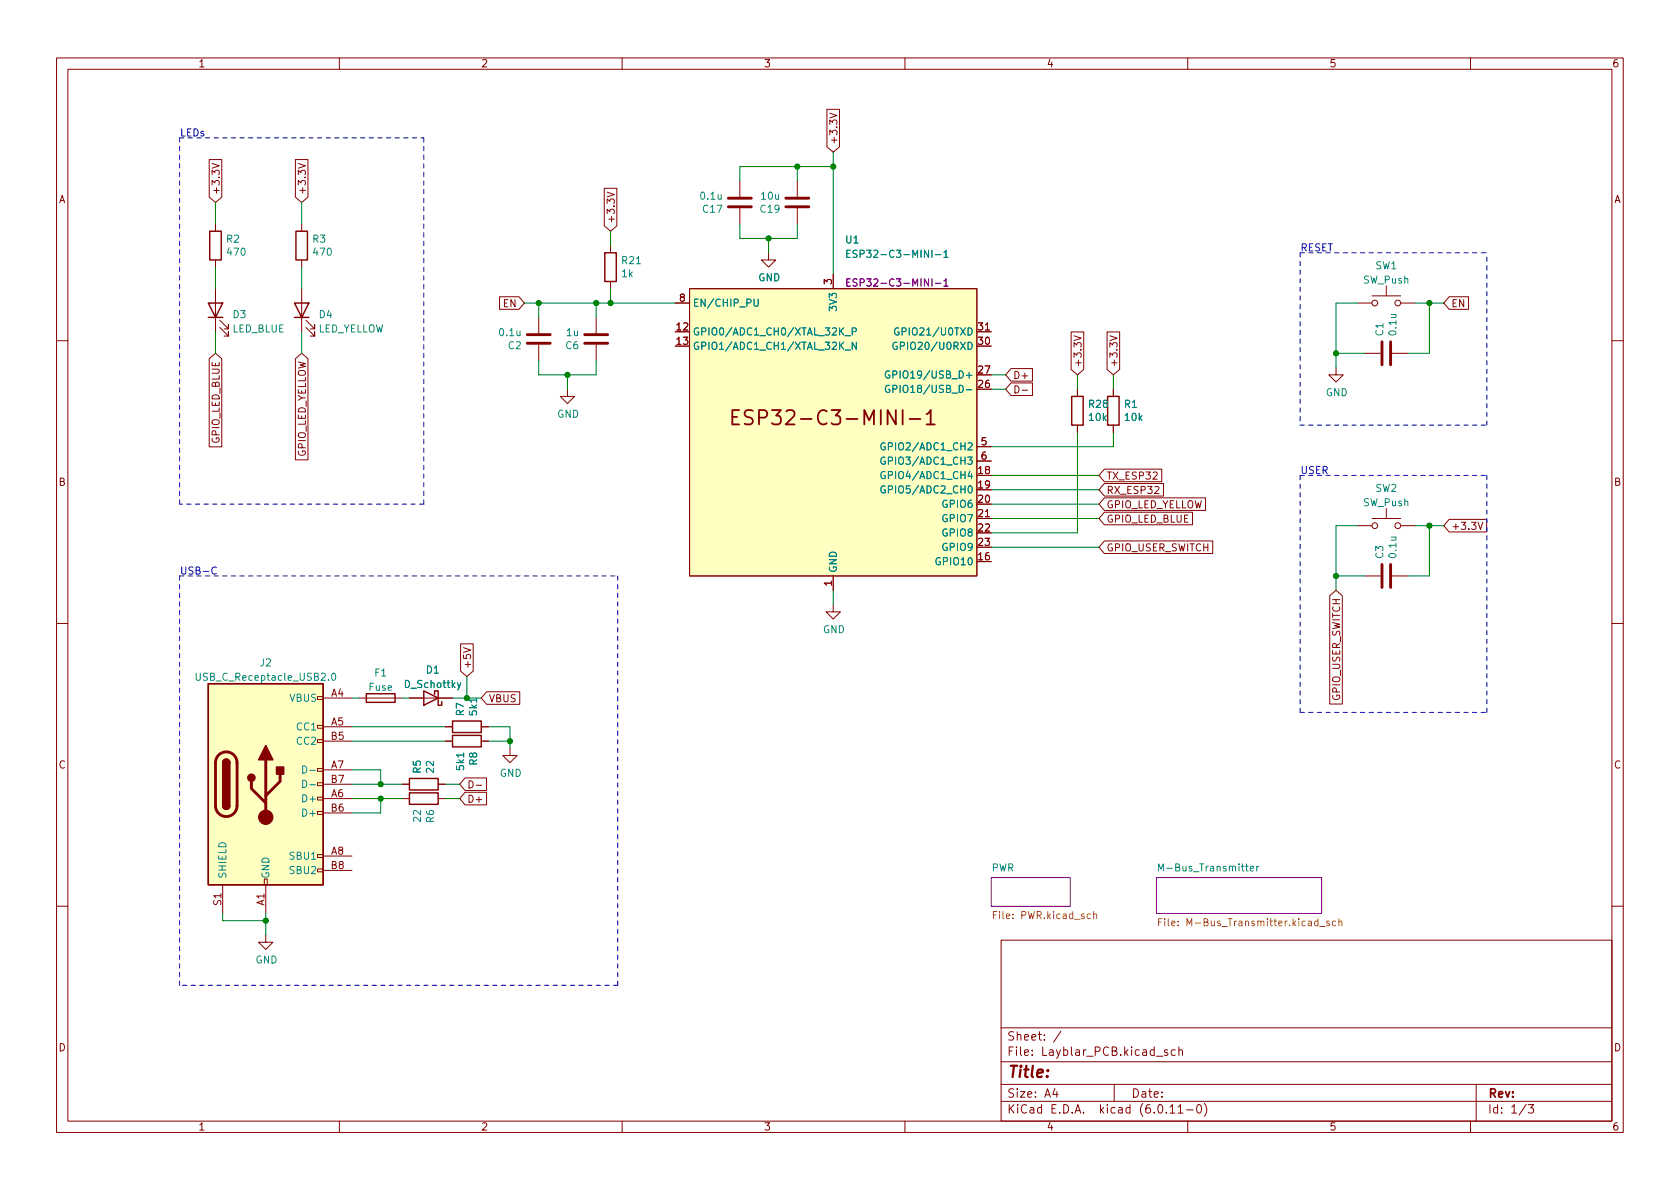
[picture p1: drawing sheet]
<svg xmlns="http://www.w3.org/2000/svg" width="297mm" height="210mm" viewBox="0 0 297 210" stroke-linecap="round" stroke-linejoin="round" font-family="sans-serif">
<g fill="none" stroke="#840000" stroke-width=".18">
<path d="M10 10.2h277v190.1h-277zM12 12.2h273v186.1h-273zM60 10.2v2M110 10.2v2M146.2 19.3h2.2v6.7l-1.1 .9-1.1-.9zM160 10.2v2M210 10.2v2M260 10.2v2M37 28.2h2.2v6.7l-1.1 .9-1.1-.9zM37.5 28.9l1.3 .4-1.3 .4M38.1 39.6v1.3M52.2 28.2h2.3v6.7l-1.2 .9-1.1-.9z"/>
<path d="M52.7 28.9l1.3 .4-1.3 .4M53.3 39.6v1.3M106.8 33.3h2.3v6.6l-1.2 1-1.1-1zM107.3 34l1.3 .4-1.3 .4M130.8 32v2.8M130.8 36.8v2.8M141 32v2.8M141 36.8v2.8M146.7 20l1.3 .4-1.3 .5M38.1 46v1.2M38.1 51v7.7M38.9 57.9l1.5 1.5v-.7v.7h-.8"/>
<path d="M38.9 56.6l1.5 1.6v-.8v.8h-.8M53.3 46v1.2M53.3 51v7.7M54.1 57.9l1.5 1.5v-.7v.7h-.7M54.1 56.6l1.5 1.6v-.8v.8h-.7M88.3 52.5h3.5l.9 1.1-.9 1.1h-3.5zM95.2 56.1v2.8M105.4 56.1v2.8M107.9 43.4v1.3M107.9 49.8v1.2M119.4 58.7h2.5M119.4 53.6h2.5"/>
<path d="M121.9 51h50.8v50.8h-50.8zM135.9 44.7v1.3h1.3l-1.3 1.2-1.3-1.2h1.3M147.3 48.5v2.5M172.7 58.7h2.6M174.2 58.4h.8M189.4 58.7h2.2v6.6l-1.1 1-1.1-1zM189.9 59.4l1.3 .4-1.3 .4M195.7 58.7h2.3v6.6l-1.2 1-1.1-1zM196.2 59.4l1.3 .4-1.3 .4M240 53.6h2.6M242.6 52.3h5M245.1 50.5v1.8"/>
<path d="M247.6 53.6h2.6M256.2 52.5h3.5v2.2h-3.5l-.9-1.1zM10 60.2h2M37 63.4l1.1-.9 1.1 .9v15.6h-2.2zM52.2 63.4l1.1-.9 1.2 .9v17.9h-2.3zM95.2 61v2.7M100.3 68.8v1.3h1.3l-1.3 1.3-1.2-1.3h1.2M105.4 61v2.7M119.4 61.2h2.5M172.7 61.2h2.6M172.7 68.8h2.6M172.7 66.3h2.6"/>
<path d="M172.7 79h2.6M178.8 65.2h3.7v2.2h-3.7l-1-1.1zM178.8 67.7h3.7v2.2h-3.7l-1-1.1zM179.4 68.2a.64 .64 0 0 1 .8 .7 .64 .64 0 0 1-.8 .6zM180.7 69h1M190.5 68.8v1.3M190.5 75.2v1.2M196.8 68.8v1.3M196.8 75.2v1.2M236.2 65v1.3h1.3l-1.3 1.3-1.3-1.3h1.3M241.3 62.5h2.8M246.1 62.5h2.8"/>
<path d="M285 60.2h2M172.7 99.3h2.6M172.7 84.1h2.6M172.7 86.6h2.6M172.7 89.1h2.6M172.7 91.7h2.6M172.7 94.2h2.6M172.7 96.8h2.6M172.7 81.5h2.6M174.2 91.4h.8M195.3 95.7h19.1v2.2h-19.1l-1-1.1zM195.3 90.6h15.6v2.2h-15.6l-1-1.1z"/>
<path d="M195.3 85.5h10.4v2.2h-10.4l-1-1.1zM195.3 88h17.8v2.3h-17.8l-1-1.2zM195.3 83h10.1v2.2h-10.1l-1-1.1zM240 93h2.6M242.6 91.7h5M245.1 89.9v1.8M247.6 93h2.6M256.2 91.8h6.7v2.3h-6.7l-.9-1.1zM261.3 92.4l.5 1.2 .4-1.2M10 110.2h2M81.4 113.9h2.3v4.8l-1.2 .9-1.1-.9zM81.9 114.5l1.3 .5-1.3 .4"/>
<path d="M147.3 106.9v1.3h1.3l-1.3 1.3-1.3-1.3h1.3M147.3 101.8v2.6M235.1 105.3l1.1-.9 1.1 .9v19.2h-2.2zM241.3 101.8h2.8M246.1 101.8h2.8M285 110.2h2M56.1 138.4h1v.5h-1zM56.1 135.9h1v.5h-1zM56.1 130.8h1v.5h-1zM56.1 128.3h1v.5h-1zM56.1 123.2h1v.5h-1zM57.1 123.4h5.1"/>
<path d="M57.1 138.7h5.1M57.1 131.1h5.1M57.1 128.5h5.1M57.1 136.1h5.1M63.5 123.4h7.6M71.1 138.7h1.3M72.4 123.4h7.6M77.5 138.7h1.2M78.7 131.1h1.3M78.7 128.5h1.3M82.2 137.6h3.8v2.2h-3.8l-.9-1.1zM82.9 138.1a.64 .64 0 0 1 .8 .6 .64 .64 0 0 1-.8 .6z"/>
<path d="M84.2 138.9h1M85.1 131.1h1.3M85.1 128.5h1.3M86 122.3h5.9v2.2h-5.9l-.9-1.1zM90.2 132.3v1.3h1.2l-1.2 1.3-1.3-1.3h1.3M39.4 156.5v5M46.7 155.4h.5v1.1h-.5zM47 156.5v5M56.1 153.7h1v.5h-1zM56.1 151.1h1v.5h-1zM56.1 143.5h1v.5h-1zM56.1 141h1v.5h-1z"/>
<path d="M57.1 141.2h5.1M57.1 151.4h5.1M57.1 143.8h5.1M57.1 153.9h5.1M71.1 141.2h1.3M77.5 141.2h1.2M82.2 140.1h3.8v2.2h-3.8l-.9-1.1zM10 160.2h2M47 165.3v1.3h1.3l-1.3 1.3-1.3-1.3h1.3M177 166.3h108v32h-108zM285 160.2h2M60 198.3v2"/>
<path d="M110 198.3v2M160 198.3v2M177 194.8h108M177 191.8h108M177 187.8h108M177 181.8h108M182.5 186.5v.1M182.5 185.7v.1M184.6 183.8v.1M184.6 183v.1M187.6 182.4l-1.3 1.9M197 191.8v3"/>
<path d="M207.8 185.7l-.4-.1-.3 .3v.4l.1 .3h.6M208.4 185.8l.2-.2 .4 .1 .1 .9M208.4 185.1v1.5M210 198.3v2M211.8 195.4l.1-.1a.81 .81 0 0 1 .6 .7 .81 .81 0 0 1-.3 .8h-.1a.81 .81 0 0 1-.6-.6 .81 .81 0 0 1 .3-.8zM212.9 195.1a1.72 1.72 0 0 1 0 2.3M260 198.3v2M261 191.8v6.5M270.2 195.3h1l-.6 .6 .5 .1v.7l-.2 .1h-.5l-.2-.1"/>
<circle cx="243.1" cy="53.6" r=".51"/>
<circle cx="247.1" cy="53.6" r=".51"/>
<circle cx="243.1" cy="93" r=".51"/>
<circle cx="247.1" cy="93" r=".51"/>
</g>
<g fill="#fff" stroke="#fff" stroke-width=".18">
<path d="M175.3 155.2h13.9v5.1h-13.9z"/>
<path d="M204.5 155.2h29.2v6.3h-29.2z"/>
</g>
<path d="M164.2 49.3v1.3l-.8-1.3v1.3M164.8 49.3v1.3M165.4 50.1h1M166.9 49.7l.4-.4v1.3M166.9 50.6h.7M175.3 155.2h13.9v5.1h-13.9zM204.5 155.2h29.2v6.3h-29.2z" fill="none" stroke="#840084" stroke-width=".18"/>
<path d="M179.1 162.3v.1M179.1 161.7v.1M193.4 161.7l.1-.1 .3 .1 .1 .7M208.3 163.6v.1M208.3 162.9v.2M233.3 163.8h1M235 162.9h-.3l-.2 .2 .1 .1 .4 .2v.3h-.5M236.2 162.9h-.4l-.2 .2 .1 .6h.5M236.7 163l.2-.1h.3l.1 .8M236.7 162.4v1.3" fill="none" stroke="#848400" stroke-width=".18"/>
<g fill="none" stroke="#008484" stroke-width=".18">
<path d="M127 34.4v.8h.3l.2-.1M127.5 34.4v.8M91.4 58.5l.1 .8 .3 .1 .1-.2M91.9 58.5v.9M112.5 46.6h.8M133.3 52.9v1l.3 .3 .3-.1 .2-.2v-1M149.4 59.4h1M150.7 58.6h.6l.1-.2v-.3l-.7-.1v1.2M164.2 44.2v1.3l-.8-1.3v1.3M164.8 44.2v1.3M165.4 45h1M166.9 44.6l.4-.4v1.3"/>
<path d="M166.9 45.5h.7M171.2 58a.64 .64 0 0 1 .7 .6 .64 .64 0 0 1-.7 .6zM246 55.6h.8M246.7 55.6l.1 .2v.3l-.8 .1M149.4 61.9h1M151.4 60.5v1.3l-.7-1.3v1.3M169.6 68.1a.64 .64 0 0 1 .7 .7 .64 .64 0 0 1-.7 .6zM170.9 68.9h.9M170.9 66.4h.9M171.2 60.5a.64 .64 0 0 1 .7 .6 .64 .64 0 0 1-.7 .7zM171.2 78.4l.5-.1 .2 .4-.8 .9h.8M171.3 65.9v1"/>
<path d="M171.1 80.8h.8l-.4 .5 .3 .1v.6l-.1 .1-.6-.1M171.3 86l.2-.1a.68 .68 0 0 1 .4 .6 .68 .68 0 0 1-.4 .7 .84 .84 0 0 1-.2-1.2zM171.5 83.3l-.3 .9h.8M171.8 83.8v.8M246 95h.8M246.7 95l.1 .2v.3h-.8M58.8 119.2l.1-.2a.68 .68 0 0 1 .5 .7 .68 .68 0 0 1-.5 .6l-.1-.1-.2-.4zM53.5 135.4a.64 .64 0 0 1 .7 .7 .64 .64 0 0 1-.7 .6zM53.5 138a.64 .64 0 0 1 .7 .6 .64 .64 0 0 1-.7 .7zM54.8 136.2h1M54.8 138.8h1M58.1 120.2v.1"/>
<path d="M80.9 120.7l.3 .9M81.5 120.7l-.4 1.2-.2 .1M82 133.2v.7M84.3 123.5v.7M220.2 153.2h.5M220.4 152.8v1l.3 .2M221.1 153.6l.6-.1-.1-.3h-.4l-.1 .2v.6h.5M222.2 153.2v.8M222.6 153.2l-.4 .2"/>
</g>
<g fill="#ffffc2" stroke="#ffffc2" stroke-width=".18">
<path d="M121.9 51h50.8v50.8h-50.8z"/>
<path d="M36.8 120.9h20.3v35.6h-20.3z"/>
</g>
<path d="M158.4 72.5v2.6l-1.5-2.6v2.6M159.6 72.5v2.6M160.8 74.1h1.9M163.8 73.2l.8-.7v2.6M163.8 75.1h1.5" fill="none" stroke="#840000" stroke-width=".32"/>
<g fill="none" stroke="#840000" stroke-width=".25">
<path d="M36.8 53.6h2.6l-1.3 2.5zM36.8 56.1h2.6M37.1 40.9h2v5.1h-2zM52.1 53.6h2.5l-1.3 2.5zM52.1 56.1h2.5M52.3 40.9h2.1v5.1h-2.1zM106.9 44.7h2.1v5.1h-2.1zM189.5 70.1h2v5.1h-2zM195.8 70.1h2.1v5.1h-2.1zM36.8 120.9h20.3v35.6h-20.3zM39.4 134.9a.64 .64 0 0 1 .6-.7 .64 .64 0 0 1 .6 .7M64.8 122.7h5v1.5h-5z"/>
<path d="M72.4 137.7h5.1v2h-5.1zM74.9 122.2l2.6 1.2-2.6 1.3zM76.8 122.8v-.6h.7v2.5h.6v-.6M80 130h5.1v2.1h-5.1zM80 127.5h5.1v2h-5.1zM39.4 142.5a.64 .64 0 0 0 .6 .6 .64 .64 0 0 0 .6-.6M72.4 140.2h5.1v2h-5.1z"/>
</g>
<g fill="none" stroke="#840000" stroke-width=".51">
<path d="M128.8 35h4M128.8 36.6h4M138.9 35h4.1M138.9 36.6h4.1M93.2 59.2h4.1M103.4 59.2h4M93.2 60.7h4.1M103.4 60.7h4M244.3 60.4v4.1M245.9 60.4v4.1M244.3 99.8v4.1M245.9 99.8v4.1"/>
<path d="M38.7 133.5a1.91 1.91 0 0 1 2-.4 1.91 1.91 0 0 1 1.2 1.8v7.6a1.91 1.91 0 0 1-1.9 1.9 1.91 1.91 0 0 1-1.9-1.9v-7.8l.2-.6zM44.4 138.2v1.2l2.6 2.6M47 134.4v10.1M49.5 136.9v1.3l-2.5 2.5"/>
</g>
<g fill="#840000" stroke="#840000" stroke-width=".25">
<path d="M39.4 142.5h1.2a.64 .64 0 0 1-.6 .6 .64 .64 0 0 1-.6-.6z"/>
<path d="M39.4 134.9h1.2v7.6h-1.2z"/>
<path d="M39.6 134.4a.64 .64 0 0 1 .6-.1 .64 .64 0 0 1 .4 .6h-1.2z"/>
<path d="M47 131.8l1.3 2.6h-2.6z"/>
<path d="M48.9 135.6h1.3v1.3h-1.3z"/>
<circle cx="44.4" cy="137.5" r=".63"/>
</g>
<circle cx="47" cy="144.5" r="1.27" fill="#840000" stroke="#840000" stroke-width=".18"/>
<path d="M38.2 100.4a.6 .6 0 0 0-.8 .4 .6 .6 0 0 0 .6 .7l.2-.1" fill="none" stroke="#0000c2" stroke-width=".18"/>
<g fill="none" stroke="#0000c2" stroke-width=".18" stroke-dasharray=".8 .8">
<path d="M31.7 24.4v64.7M31.7 24.4h43.2M74.9 24.4v64.7M229.9 44.7h33M229.9 44.7v30.5M229.9 75.2h33M262.9 75.2v-30.5M74.9 89.1h-43.2M229.9 84.1h33M229.9 84.1v41.9M31.7 101.8v72.4M31.7 101.8h77.5"/>
<path d="M109.2 101.8v72.4M229.9 126h33M262.9 126v-41.9M109.2 174.2h-77.5"/>
</g>
<g fill="none" stroke="#008400" stroke-width=".18">
<path d="M38.1 35.8v3.8M53.3 35.8v3.8M130.8 39.6v2.6h10.2v-2.6M141 29.5v2.5M147.3 26.9v21.6M147.3 29.5h-16.5v2.5M38.1 47.2v3.8M38.1 58.7v3.8M53.3 47.2v3.8M53.3 58.7v3.8M92.7 53.6h26.7M95.2 53.6v2.5"/>
<path d="M105.4 53.6v2.5M107.9 40.9v2.5M107.9 51v2.6M135.9 42.2v2.5M240 53.6h-3.8v11.4M250.2 53.6h5.1M252.7 53.6v8.9h-3.8M95.2 63.7v2.6h10.2v-2.6M100.3 66.3v2.5M175.3 66.3h2.5M175.3 68.8h2.5M190.5 76.4v17.8h-15.2"/>
<path d="M190.5 66.3v2.5M196.8 76.4v2.6h-21.5M196.8 66.3v2.5M236.2 62.5h5.1M175.3 91.7h19M175.3 89.1h19M175.3 96.8h19M175.3 84.1h19M175.3 86.6h19M240 93h-3.8v11.4M250.2 93h5.1M252.7 93v8.8h-3.8"/>
<path d="M82.5 119.6v3.8M147.3 104.4v2.5M236.2 101.8h5.1M62.2 136.1h5.1v2.6M62.2 128.5h16.5M62.2 123.4h1.3M62.2 131.1h16.5M62.2 138.7h8.9M71.1 123.4h1.3M78.7 138.7h2.6M80 123.4h5.1M86.4 128.5h3.8v3.8"/>
<path d="M86.4 131.1h3.8M62.2 141.2h8.9M67.3 141.2v2.6h-5.1M78.7 141.2h2.6M39.4 161.5v1.3h7.6M47 161.5v3.8"/>
</g>
<g fill="#008400" stroke="#008400" stroke-width=".18">
<circle cx="67.3" cy="138.7" r=".46"/>
<circle cx="67.3" cy="141.2" r=".46"/>
<circle cx="47" cy="162.8" r=".46"/>
<circle cx="236.2" cy="62.5" r=".46"/>
<circle cx="252.7" cy="93" r=".46"/>
<circle cx="236.2" cy="101.8" r=".46"/>
<circle cx="252.7" cy="53.6" r=".46"/>
<circle cx="95.2" cy="53.6" r=".46"/>
<circle cx="90.2" cy="131.1" r=".46"/>
<circle cx="82.5" cy="123.4" r=".46"/>
<circle cx="100.3" cy="66.3" r=".46"/>
<circle cx="147.3" cy="29.5" r=".46"/>
<circle cx="141" cy="29.5" r=".46"/>
<circle cx="135.9" cy="42.2" r=".46"/>
<circle cx="107.9" cy="53.6" r=".46"/>
<circle cx="105.4" cy="53.6" r=".46"/>
</g>
<text font-size="3.5" fill="#840000" x="128.7" y="76">ESP32-C3-MINI-1</text>
<text font-size="2.8" fill="#840000" x="178" y="191.2">Title:</text>
<g font-size="2.1" fill="#840000">
<text x="178" y="184.5">Sheet:</text>
<text x="178" y="187.2">File:</text>
<text x="184.4" y="187.2">Layblar_PCB.kicad_sch</text>
<text x="178" y="197.4">KiCad</text>
<text x="178" y="194.6">Size:</text>
<text x="184.7" y="194.6">A4</text>
<text x="185.7" y="197.4">E.D.A.</text>
<text x="194.6" y="197.4">kicad</text>
<text x="200" y="194.6">Date:</text>
<text x="201.8" y="197.4">(6.0.11-0)</text>
<text x="263" y="194.6">Rev:</text>
<text x="263" y="197.4">Id:</text>
<text x="267.1" y="197.4">1/3</text>
</g>
<g font-size="1.8" fill="#840000">
<text x="35" y="12.3">1</text>
<text x="85" y="12.3">2</text>
<text x="135" y="12.3">3</text>
<text x="185" y="12.3">4</text>
<text x="235" y="12.3">5</text>
<text x="285" y="12.3">6</text>
<text x="148.4" y="25.6" transform="rotate(-90 148.4 25.6)">+3.3V</text>
<text x="39.2" y="34.5" transform="rotate(-90 39.2 34.5)">+3.3V</text>
<text x="54.5" y="34.5" transform="rotate(-90 54.5 34.5)">+3.3V</text>
<text x="10.4" y="36.3">A</text>
<text x="109.1" y="39.6" transform="rotate(-90 109.1 39.6)">+3.3V</text>
<text x="285.4" y="36.3">A</text>
<text x="120" y="53.3">8</text>
<text x="147.1" y="50.5" transform="rotate(-90 147.1 50.5)">3</text>
<text x="88.8" y="54.7">EN</text>
<text x="119.4" y="58.4">12</text>
<text x="172.7" y="58.4">31</text>
<text x="256.5" y="54.7">EN</text>
<text x="119.4" y="61">13</text>
<text x="172.7" y="61">30</text>
<text x="191.6" y="65" transform="rotate(-90 191.6 65)">+3.3V</text>
<text x="198" y="65" transform="rotate(-90 198 65)">+3.3V</text>
<text x="172.7" y="68.6">26</text>
<text x="172.7" y="66">27</text>
<text x="179.1" y="67.4">D+</text>
<text x="39.2" y="78.5" transform="rotate(-90 39.2 78.5)">GPIO_LED_BLUE</text>
<text x="54.5" y="80.8" transform="rotate(-90 54.5 80.8)">GPIO_LED_YELLOW</text>
<text x="172.7" y="83.8">18</text>
<text x="173.3" y="78.7">5</text>
<text x="173.3" y="81.3">6</text>
<text x="10.3" y="86.3">B</text>
<text x="172.7" y="86.4">19</text>
<text x="172.7" y="88.9">20</text>
<text x="195.6" y="87.7">RX_ESP32</text>
<text x="195.6" y="85.2">TX_ESP32</text>
<text x="285.3" y="86.3">B</text>
<text x="172.7" y="91.4">21</text>
<text x="172.7" y="94">22</text>
<text x="195.6" y="92.8">GPIO_LED_BLUE</text>
<text x="195.6" y="90.3">GPIO_LED_YELLOW</text>
<text x="256.5" y="94.1">+3.3V</text>
<text x="172.7" y="99.1">16</text>
<text x="172.7" y="96.5">23</text>
<text x="195.6" y="97.9">GPIO_USER_SWITCH</text>
<text x="147.1" y="103.8" transform="rotate(-90 147.1 103.8)">1</text>
<text x="83.7" y="118.4" transform="rotate(-90 83.7 118.4)">+5V</text>
<text x="58.5" y="123.2">A4</text>
<text x="86.4" y="124.6">VBUS</text>
<text x="237.3" y="124" transform="rotate(-90 237.3 124)">GPIO_USER_SWITCH</text>
<text x="58.4" y="130.8">B5</text>
<text x="58.5" y="128.3">A5</text>
<text x="10.3" y="136.3">C</text>
<text x="58.5" y="135.9">A7</text>
<text x="285.3" y="136.3">C</text>
<text x="58.4" y="143.5">B6</text>
<text x="58.4" y="138.4">B7</text>
<text x="58.5" y="141">A6</text>
<text x="82.5" y="142.3">D+</text>
<text x="58.4" y="153.7">B8</text>
<text x="58.5" y="151.1">A8</text>
<text x="39.1" y="160.3" transform="rotate(-90 39.1 160.3)">S1</text>
<text x="46.7" y="160.2" transform="rotate(-90 46.7 160.2)">A1</text>
<text x="10.3" y="186.3">D</text>
<text x="285.3" y="186.3">D</text>
<text x="35" y="200.3">1</text>
<text x="85" y="200.3">2</text>
<text x="135" y="200.3">3</text>
<text x="185" y="200.3">4</text>
<text x="235" y="200.3">5</text>
<text x="285" y="200.3">6</text>
</g>
<g font-size="1.8" fill="#0000c2">
<text x="31.7" y="24.1">LEDs</text>
<text x="229.9" y="44.4">RESET</text>
<text x="229.9" y="83.8">USER</text>
<text x="31.7" y="101.6">USB-C</text>
</g>
<g font-size="1.8" fill="#008484">
<text x="123.6" y="35.7">0.1u</text>
<text x="134.3" y="35.7">10u</text>
<text x="124" y="38">C17</text>
<text x="134.2" y="38">C19</text>
<text x="39.9" y="43.3">R2</text>
<text x="39.9" y="45.6">470</text>
<text x="55.1" y="43.3">R3</text>
<text x="55.1" y="45.6">470</text>
<text x="109.7" y="47.1">R21</text>
<text x="149.3" y="43.4">U1</text>
<text x="149.3" y="46">ESP32-C3-MINI-1</text>
<text x="243.1" y="48">SW1</text>
<text x="109.7" y="49.4">1k</text>
<text x="134" y="50.1">GND</text>
<text x="240.9" y="50.5">SW_Push</text>
<text x="41" y="56.6">D3</text>
<text x="41" y="59.2">LED_BLUE</text>
<text x="56.3" y="56.6">D4</text>
<text x="56.3" y="59.2">LED_YELLOW</text>
<text x="88" y="59.8">0.1u</text>
<text x="100" y="59.8">1u</text>
<text x="122.4" y="59.7">GPIO0/ADC1_CH0/XTAL_32K_P</text>
<text x="122.4" y="54.6">EN/CHIP_PU</text>
<text x="148.3" y="55.2" transform="rotate(-90 148.3 55.2)">3V3</text>
<text x="157.8" y="59.7">GPIO21/U0TXD</text>
<text x="245" y="59.6" transform="rotate(-90 245 59.6)">C1</text>
<text x="247.3" y="59.6" transform="rotate(-90 247.3 59.6)">0.1u</text>
<text x="89.7" y="62.1">C2</text>
<text x="99.9" y="62.1">C6</text>
<text x="122.4" y="62.2">GPIO1/ADC1_CH1/XTAL_32K_N</text>
<text x="157.5" y="62.2">GPIO20/U0RXD</text>
<text x="156.2" y="69.9">GPIO18/USB_D-</text>
<text x="156.2" y="67.3">GPIO19/USB_D+</text>
<text x="234.3" y="70.4">GND</text>
<text x="98.4" y="74.2">GND</text>
<text x="192.3" y="72.5">R28</text>
<text x="192.3" y="74.8">10k</text>
<text x="198.6" y="72.5">R1</text>
<text x="198.6" y="74.8">10k</text>
<text x="155.4" y="80">GPIO2/ADC1_CH2</text>
<text x="155.4" y="82.6">GPIO3/ADC1_CH3</text>
<text x="155.4" y="85.1">GPIO4/ADC1_CH4</text>
<text x="155.4" y="87.6">GPIO5/ADC2_CH0</text>
<text x="240.9" y="89.9">SW_Push</text>
<text x="243.1" y="87.4">SW2</text>
<text x="166.4" y="90.2">GPIO6</text>
<text x="166.4" y="92.7">GPIO7</text>
<text x="166.4" y="95.3">GPIO8</text>
<text x="148.3" y="101.3" transform="rotate(-90 148.3 101.3)">GND</text>
<text x="165.2" y="100.3">GPIO10</text>
<text x="166.4" y="97.8">GPIO9</text>
<text x="245" y="98.9" transform="rotate(-90 245 98.9)">C3</text>
<text x="247.3" y="98.9" transform="rotate(-90 247.3 98.9)">0.1u</text>
<text x="145.4" y="112.3">GND</text>
<text x="45.8" y="118.2">J2</text>
<text x="66.1" y="120">F1</text>
<text x="75.2" y="119.5">D1</text>
<text x="34.3" y="120.8">USB_C_Receptacle_USB2.0</text>
<text x="51.1" y="124.5">VBUS</text>
<text x="65.1" y="122.5">Fuse</text>
<text x="71.3" y="122">D_Schottky</text>
<text x="52.2" y="129.5">CC1</text>
<text x="82.4" y="126.7" transform="rotate(-90 82.4 126.7)">R7</text>
<text x="84.7" y="126.7" transform="rotate(-90 84.7 126.7)">5k1</text>
<text x="52.2" y="132.1">CC2</text>
<text x="74.8" y="136.9" transform="rotate(-90 74.8 136.9)">R5</text>
<text x="77.1" y="136.9" transform="rotate(-90 77.1 136.9)">22</text>
<text x="82.4" y="136.4" transform="rotate(-90 82.4 136.4)">5k1</text>
<text x="84.7" y="135.5" transform="rotate(-90 84.7 135.5)">R8</text>
<text x="88.3" y="137.7">GND</text>
<text x="53.1" y="142.2">D+</text>
<text x="53.1" y="144.8">D+</text>
<text x="74.8" y="145.6" transform="rotate(-90 74.8 145.6)">22</text>
<text x="77.1" y="145.6" transform="rotate(-90 77.1 145.6)">R6</text>
<text x="40.4" y="155.4" transform="rotate(-90 40.4 155.4)">SHIELD</text>
<text x="48" y="155.4" transform="rotate(-90 48 155.4)">GND</text>
<text x="51" y="152.4">SBU1</text>
<text x="51" y="154.9">SBU2</text>
<text x="175.3" y="154.5">PWR</text>
<text x="204.5" y="154.5">M-Bus_Transmitter</text>
<text x="45.1" y="170.8">GND</text>
</g>
<text font-size="1.8" fill="#840084" x="149.3" y="51">ESP32-C3-MINI-1</text>
<g font-size="1.8" fill="#848400">
<text x="175.3" y="162.9">File:</text>
<text x="180.4" y="162.9">PWR.kicad_sch</text>
<text x="204.5" y="164.2">File:</text>
<text x="209.6" y="164.2">M-Bus_Transmitter.kicad_sch</text>
</g>
</svg>
